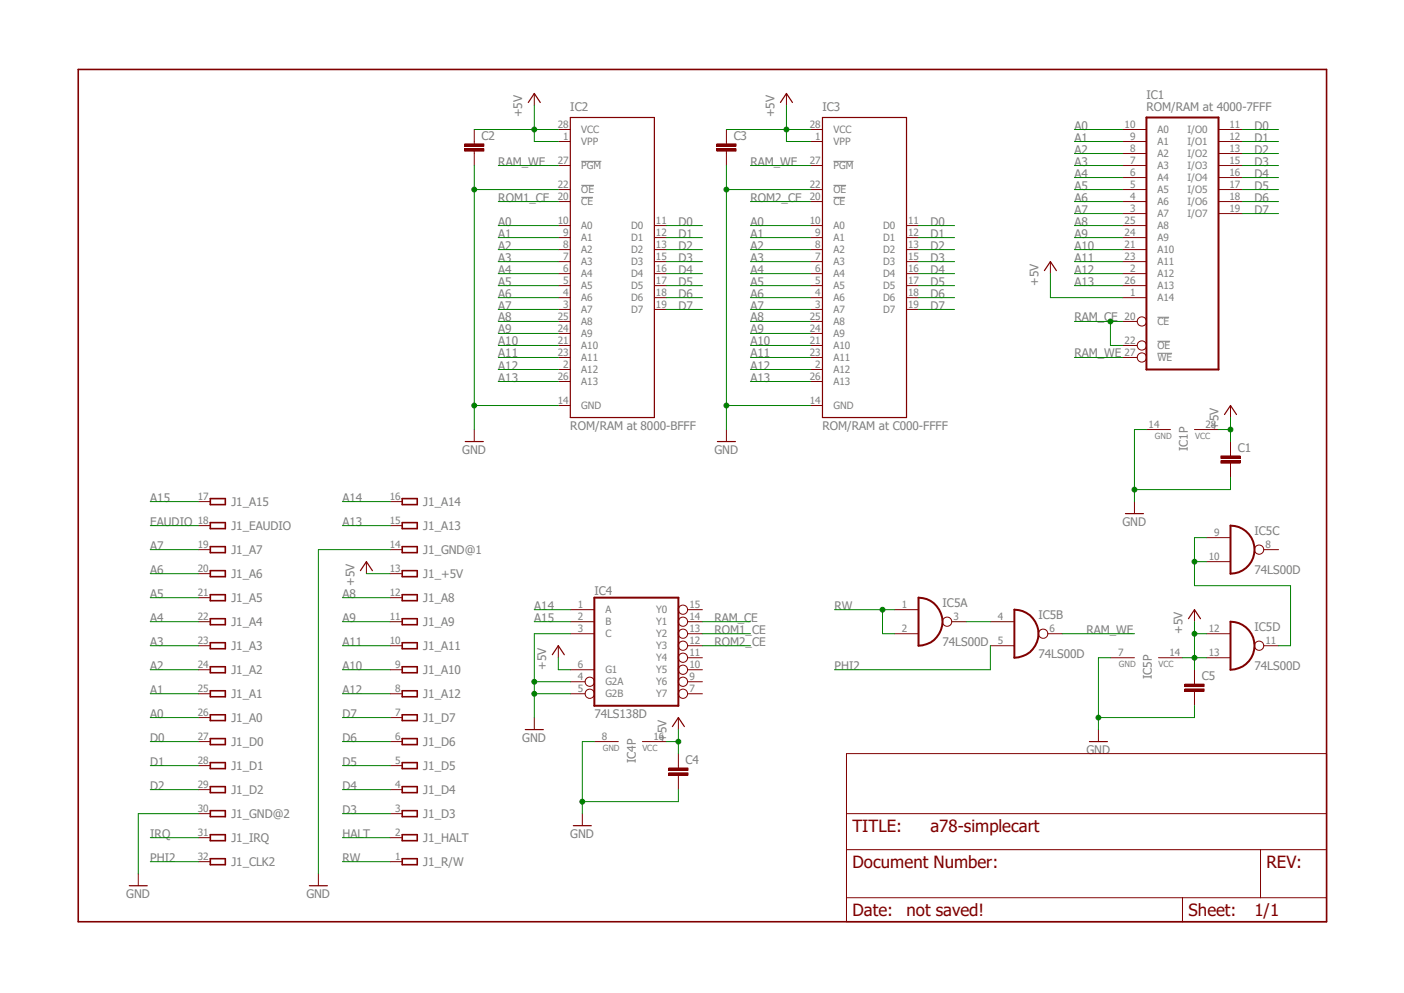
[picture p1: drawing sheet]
<svg xmlns="http://www.w3.org/2000/svg" width="297mm" height="210mm" viewBox="0 0 297 210" stroke-linecap="round" stroke-linejoin="round" font-family="sans-serif">
<path d="M16 14.4l265 181.1M281 14.4l-265 181.1" fill="none" stroke="#fff" stroke-width=".21"/>
<path d="M123 39.2h2.6M123 34.1h4.2M176.3 39.2h2.7M176.3 34.1h4.3M123 41.7h2.4M176.3 41.7h2.5M244.9 72.2h2.6M244.9 67.1h2.4M244.9 74.7h3" fill="none" stroke="#808080" stroke-width=".21"/>
<g fill="none" stroke="#800000" stroke-width=".34">
<path d="M44.5 105.5h3.2v1.2h-3.2zM44.5 110.5h3.2v1.3h-3.2zM44.5 115.6h3.2v1.3h-3.2zM85.1 105.5h3.2v1.2h-3.2zM85.1 110.5h3.2v1.3h-3.2zM85.1 115.6h3.2v1.3h-3.2zM44.5 120.7h3.2v1.3h-3.2zM44.5 125.8h3.2v1.2h-3.2zM44.5 130.9h3.2v1.2h-3.2zM44.5 135.9h3.2v1.3h-3.2zM85.1 120.7h3.2v1.3h-3.2zM85.1 125.8h3.2v1.2h-3.2z"/>
<path d="M85.1 130.9h3.2v1.2h-3.2zM85.1 135.9h3.2v1.3h-3.2zM44.5 141h3.2v1.3h-3.2zM44.5 146.1h3.2v1.3h-3.2zM44.5 151.2h3.2v1.2h-3.2zM44.5 156.2h3.2v1.3h-3.2zM85.1 141h3.2v1.3h-3.2zM85.1 146.1h3.2v1.3h-3.2zM85.1 151.2h3.2v1.2h-3.2zM85.1 156.2h3.2v1.3h-3.2zM44.5 161.3h3.2v1.3h-3.2zM44.5 166.4h3.2v1.2h-3.2z"/>
<path d="M44.5 171.4h3.2v1.3h-3.2zM44.5 176.5h3.2v1.3h-3.2zM85.1 161.3h3.2v1.3h-3.2zM85.1 166.4h3.2v1.2h-3.2zM85.1 171.4h3.2v1.3h-3.2zM85.1 176.5h3.2v1.3h-3.2zM44.5 181.6h3.2v1.3h-3.2zM85.1 181.6h3.2v1.3h-3.2z"/>
</g>
<g fill="none" stroke="#800000" stroke-width=".21">
<path d="M237.4 37.5h5.1M237.4 35h5.1M237.4 32.5h5.1M237.4 29.9h5.1M237.4 27.4h5.1M257.8 37.5h5M257.8 35h5M257.8 32.5h5M257.8 29.9h5M257.8 27.4h5M237.4 57.9h5.1M237.4 45.2h5.1"/>
<path d="M237.4 42.6h5.1M237.4 40.1h5.1M237.4 52.8h5.1M237.4 55.3h5.1M237.4 50.2h5.1M237.4 47.7h5.1M257.8 45.2h5M257.8 42.6h5M257.8 40.1h5M237.4 73.1h3.1M237.4 60.4h5.1M237.4 62.9h5.1"/>
<path d="M237.4 68h3.1M237.4 75.6h3.1M242.5 90.8h5.1M252.7 90.8h5.1M260.3 85.8v2.5M260.3 95.9v.5M260.3 98v.5M42 106.1h2.5M42 111.2h2.5M42 116.2h2.5M77.5 118.8v2.5M82.5 106.1h2.6"/>
<path d="M82.5 111.2h2.6M82.5 116.2h2.6M240 106.1v2.5M42 121.3h2.5M42 126.4h2.5M42 131.5h2.5M42 136.6h2.5M82.5 121.3h2.6M82.5 126.4h2.6M82.5 131.5h2.6M82.5 136.6h2.6M42 141.6h2.5"/>
<path d="M42 146.7h2.5M42 151.8h2.5M42 156.8h2.5M82.5 141.6h2.6M82.5 146.7h2.6M82.5 151.8h2.6M82.5 156.8h2.6M42 161.9h2.5M42 167h2.5M42 172.1h2.5M42 177.2h2.5M82.5 161.9h2.6"/>
<path d="M82.5 167h2.6M82.5 172.1h2.6M82.5 177.2h2.6M29.3 184.8v2.5M42 182.2h2.5M67.4 184.8v2.5M82.5 182.2h2.6"/>
<circle cx="241.6" cy="68" r=".98"/>
<circle cx="241.6" cy="75.6" r=".98"/>
<circle cx="241.6" cy="73.1" r=".98"/>
</g>
<path d="M259 87.7l1.3-1.9 1.3 1.9M238.1 108.6h3.8M76.2 120.7l1.3-1.9 1.3 1.9M27.3 187.3h3.9M65.4 187.3h3.9" fill="none" stroke="#800000" stroke-width=".25"/>
<path d="M242.5 24.8h15.3v53.3h-15.3z" fill="none" stroke="#800000" stroke-width=".42"/>
<path d="M258.3 97.5h4v.5h-4z" fill-rule="evenodd" fill="#800000"/>
<path d="M258.3 97.5h4v.5h-4z" fill="none" stroke="#800000" stroke-width=".21"/>
<path d="M258.3 96.4h4v.5h-4z" fill-rule="evenodd" fill="#800000"/>
<g fill="none" stroke="#800000" stroke-width=".21">
<path d="M113 19.8v2.5M166.4 19.8v2.5M100.3 29.9v.5M100.3 32v.5M118.1 27.4h2.5M118.1 35h2.5M118.1 29.9h2.5M171.4 27.4h2.6M171.4 35h2.6M171.4 29.9h2.6M118.1 47.7h2.5M118.1 50.2h2.5"/>
<path d="M118.1 52.8h2.5M118.1 55.3h2.5M118.1 57.9h2.5M118.1 42.6h2.5M118.1 40.1h2.5M138.4 47.7h2.6M138.4 50.2h2.6M138.4 52.8h2.6M138.4 55.3h2.6M138.4 57.9h2.6M171.4 47.7h2.6M171.4 50.2h2.6"/>
<path d="M171.4 52.8h2.6M171.4 55.3h2.6M171.4 57.9h2.6M171.4 42.6h2.6M171.4 40.1h2.6M191.8 47.7h2.5M191.8 50.2h2.5M191.8 52.8h2.5M191.8 55.3h2.5M191.8 57.9h2.5M222.2 55.3v2.6M118.1 60.4h2.5"/>
<path d="M118.1 62.9h2.5M118.1 65.4h2.5M118.1 68h2.5M118.1 70.5h2.5M118.1 73.1h2.5M118.1 75.6h2.5M118.1 78.1h2.5M138.4 60.4h2.6M138.4 62.9h2.6M138.4 65.4h2.6M171.4 60.4h2.6M171.4 62.9h2.6"/>
<path d="M171.4 65.4h2.6M171.4 68h2.6M171.4 70.5h2.6M171.4 73.1h2.6M171.4 75.6h2.6M171.4 78.1h2.6M191.8 60.4h2.5M191.8 62.9h2.5M191.8 65.4h2.5M118.1 85.8h2.5M118.1 80.7h2.5M171.4 85.8h2.6"/>
<path d="M171.4 80.7h2.6M258.3 96.4h4v.5h-4zM260.3 93.4v2.5M260.3 98.5v2.5M120.6 128.9h5.1M120.6 131.5h5.1M120.6 134h5.1M145.5 128.9h3.1M145.5 131.5h3.1M145.5 134h3.1M145.5 139.1h3.1M145.5 136.6h3.1"/>
<path d="M189.2 128.9h5.1M189.2 134h5.1M201.3 131.5h3.2M209.5 131.5h5.1M209.5 136.6h5.1M221.7 134h3M120.6 144.2h3.1M120.6 146.7h3.1M120.6 141.6h5.1M145.5 144.2h3.1M145.5 146.7h3.1M145.5 141.6h3.1"/>
<path d="M179.1 159.4h101.5v35.5h-101.5zM179.1 179.7h101.5M179.1 172.1h101.5M266.7 179.7v10.2M179.1 189.9h101.5M250.1 189.9v5"/>
<circle cx="144.5" cy="136.6" r=".98"/>
<circle cx="144.5" cy="128.9" r=".98"/>
<circle cx="144.5" cy="131.5" r=".98"/>
<circle cx="144.5" cy="134" r=".98"/>
<circle cx="144.5" cy="139.1" r=".98"/>
<circle cx="200.4" cy="131.5" r=".98"/>
<circle cx="220.7" cy="134" r=".98"/>
<circle cx="124.8" cy="144.2" r=".98"/>
<circle cx="124.8" cy="146.7" r=".98"/>
<circle cx="144.5" cy="146.7" r=".98"/>
<circle cx="144.5" cy="144.2" r=".98"/>
<circle cx="144.5" cy="141.6" r=".98"/>
</g>
<path d="M111.8 21.7l1.2-1.9 1.3 1.9M120.6 24.8h17.8v63.5h-17.8zM165.1 21.7l1.3-1.9 1.2 1.9M174 24.8h17.8v63.5h-17.8zM220.9 57.2l1.3-1.9 1.3 1.9" fill="none" stroke="#800000" stroke-width=".25"/>
<path d="M16.6 14.7h264v180.2h-264z" fill="none" stroke="#800000" stroke-width=".34"/>
<path d="M125.7 126.4h17.8v22.9h-17.8zM194.3 126.4a5.1 5.1 0 0 1 5.1 5.1 5.1 5.1 0 0 1-5.1 5.1zM214.6 128.9a5.1 5.1 0 0 1 5.1 5.1 5.1 5.1 0 0 1-5.1 5.1z" fill="none" stroke="#800000" stroke-width=".42"/>
<path d="M98.3 31.5h4.1v.5h-4.1z" fill-rule="evenodd" fill="#800000"/>
<path d="M98.3 31.5h4.1v.5h-4.1z" fill="none" stroke="#800000" stroke-width=".21"/>
<path d="M98.3 30.4h4.1v.5h-4.1z" fill-rule="evenodd" fill="#800000"/>
<path d="M98.3 30.4h4.1v.5h-4.1zM100.3 27.4v2.5M100.3 32.5v2.5M153.7 29.9v.5M153.7 32v.5" fill="none" stroke="#800000" stroke-width=".21"/>
<path d="M151.6 31.5h4.1v.5h-4.1z" fill-rule="evenodd" fill="#800000"/>
<path d="M151.6 31.5h4.1v.5h-4.1z" fill="none" stroke="#800000" stroke-width=".21"/>
<path d="M151.6 30.4h4.1v.5h-4.1z" fill-rule="evenodd" fill="#800000"/>
<g fill="none" stroke="#800000" stroke-width=".21">
<path d="M151.6 30.4h4.1v.5h-4.1zM153.7 27.4v2.5M153.7 32.5v2.5M100.3 90.8v2.6M153.7 90.8v2.6M255.2 113.7h5.1M255.2 118.8h5.1M267.4 116.2h3.1M118.1 136.6v2.5M234.9 139.1h5.1M245.1 139.1h5M252.7 128.9v2.6"/>
<path d="M255.2 134h5.1M255.2 139.1h5.1M267.4 136.6h3.1M113 151.8v2.5M125.7 156.8h5.1M135.9 156.8h5.1M143.5 161.9v.5M143.5 164v.5"/>
<circle cx="266.4" cy="116.2" r=".98"/>
<circle cx="266.4" cy="136.6" r=".98"/>
</g>
<path d="M98.4 93.4h3.8M151.8 93.4h3.8M116.8 138.5l1.3-1.9 1.3 1.9M251.4 130.9l1.3-2 1.3 2M111.1 154.3h3.8" fill="none" stroke="#800000" stroke-width=".25"/>
<path d="M260.3 111.2a5.1 5.1 0 0 1 5.1 5 5.1 5.1 0 0 1-5.1 5.1zM260.3 131.5a5.1 5.1 0 0 1 5.1 5.1 5.1 5.1 0 0 1-5.1 5z" fill="none" stroke="#800000" stroke-width=".42"/>
<path d="M141.5 163.4h4v.6h-4z" fill-rule="evenodd" fill="#800000"/>
<path d="M141.5 163.4h4v.6h-4z" fill="none" stroke="#800000" stroke-width=".21"/>
<path d="M141.5 162.4h4v.5h-4z" fill-rule="evenodd" fill="#800000"/>
<path d="M143.5 159.4v2.5M252.7 144.2v.5M252.7 146.2v.5M141.5 162.4h4v.5h-4zM143.5 164.5v2.5" fill="none" stroke="#800000" stroke-width=".21"/>
<path d="M250.7 145.7h4v.5h-4z" fill-rule="evenodd" fill="#800000"/>
<path d="M250.7 145.7h4v.5h-4z" fill="none" stroke="#800000" stroke-width=".21"/>
<path d="M250.7 144.7h4v.5h-4z" fill-rule="evenodd" fill="#800000"/>
<path d="M143.5 151.8v2.5M232.4 154.3v2.5M250.7 144.7h4v.5h-4zM252.7 141.6v2.6M252.7 146.7v2.6M123.2 172.1v2.5" fill="none" stroke="#800000" stroke-width=".21"/>
<path d="M142.2 153.7l1.3-1.9 1.3 1.9M230.5 156.8h3.8M121.3 174.6h3.8" fill="none" stroke="#800000" stroke-width=".25"/>
<g fill="none" stroke="#008000" stroke-width=".21">
<path d="M227.3 27.4h10.1M227.3 29.9h10.1M227.3 32.5h10.1M227.3 35h10.1M262.8 27.4h7.7M262.8 29.9h7.7M262.8 32.5h7.7M262.8 35h7.7M262.8 37.5h7.7M105.4 47.7h12.7M105.4 50.2h12.7M105.4 52.8h12.7"/>
<path d="M105.4 55.3h12.7M141 47.7h7.6M141 50.2h7.6M141 52.8h7.6M141 55.3h7.6M141 57.9h7.6M158.7 47.7h12.7M158.7 50.2h12.7M158.7 52.8h12.7M158.7 55.3h12.7M194.3 47.7h7.6M194.3 50.2h7.6"/>
<path d="M194.3 52.8h7.6M194.3 55.3h7.6M194.3 57.9h7.6M262.8 40.1h7.7M262.8 42.6h7.7M262.8 45.2h7.7M141 60.4h7.6M141 62.9h7.6M141 65.4h7.6M194.3 60.4h7.6M194.3 62.9h7.6M194.3 65.4h7.6"/>
<path d="M242.5 90.8h-2.5v15.3M82.5 116.2h-15.1v68.6M260.3 101v2.5h-20.3M31.8 136.6h10.2M31.8 151.8h10.2M31.8 146.7h10.2M31.8 141.6h10.2M31.8 156.8h10.2M72.4 151.8h10.1M72.4 156.8h10.1M31.8 161.9h10.2M31.8 167h10.2"/>
<path d="M42 172.1h-12.7v12.7M72.4 161.9h10.1M72.4 167h10.1M72.4 172.1h10.1"/>
</g>
<circle cx="240" cy="103.5" r=".51" fill="#008000"/>
<g fill="none" stroke="#008000" stroke-width=".21">
<path d="M153.7 35v55.8M153.7 85.8h17.7"/>
<circle cx="240" cy="103.5" r=".51"/>
</g>
<circle cx="153.7" cy="85.8" r=".51" fill="#008000"/>
<g fill="none" stroke="#008000" stroke-width=".21">
<path d="M153.7 40.1h17.7"/>
<circle cx="153.7" cy="85.8" r=".51"/>
</g>
<circle cx="153.7" cy="40.1" r=".51" fill="#008000"/>
<g fill="none" stroke="#008000" stroke-width=".21">
<path d="M100.3 35v55.8M100.3 85.8h17.8"/>
<circle cx="153.7" cy="40.1" r=".51"/>
</g>
<circle cx="100.3" cy="85.8" r=".51" fill="#008000"/>
<g fill="none" stroke="#008000" stroke-width=".21">
<path d="M100.3 40.1h17.8"/>
<circle cx="100.3" cy="85.8" r=".51"/>
</g>
<circle cx="100.3" cy="40.1" r=".51" fill="#008000"/>
<g fill="none" stroke="#008000" stroke-width=".21">
<path d="M120.6 134h-7.6v17.8M113 144.2h7.6"/>
<circle cx="100.3" cy="40.1" r=".51"/>
</g>
<circle cx="113" cy="144.2" r=".51" fill="#008000"/>
<g fill="none" stroke="#008000" stroke-width=".21">
<path d="M113 146.7h7.6"/>
<circle cx="113" cy="144.2" r=".51"/>
</g>
<circle cx="113" cy="146.7" r=".51" fill="#008000"/>
<g fill="none" stroke="#008000" stroke-width=".21">
<path d="M234.9 139.1h-2.5v15.2M252.7 149.3v2.5h-20.3"/>
<circle cx="113" cy="146.7" r=".51"/>
</g>
<circle cx="232.4" cy="151.8" r=".51" fill="#008000"/>
<g fill="none" stroke="#008000" stroke-width=".21">
<path d="M125.7 156.8h-2.5v15.3M143.5 167v2.5h-20.3"/>
<circle cx="232.4" cy="151.8" r=".51"/>
</g>
<circle cx="123.2" cy="169.5" r=".51" fill="#008000"/>
<g fill="none" stroke="#008000" stroke-width=".21">
<path d="M257.8 90.8h2.5M260.3 88.3v5.1M77.5 121.3h5"/>
<circle cx="123.2" cy="169.5" r=".51"/>
</g>
<circle cx="260.3" cy="90.8" r=".51" fill="#008000"/>
<g fill="none" stroke="#008000" stroke-width=".21">
<path d="M113 22.3v7.6M113 27.4h5.1M222.2 57.9v5h15.2"/>
<circle cx="260.3" cy="90.8" r=".51"/>
</g>
<circle cx="113" cy="27.4" r=".51" fill="#008000"/>
<g fill="none" stroke="#008000" stroke-width=".21">
<path d="M100.3 27.4h12.7M113 29.9h5.1M166.4 27.4h5M166.4 22.3v7.6"/>
<circle cx="113" cy="27.4" r=".51"/>
</g>
<circle cx="166.4" cy="27.4" r=".51" fill="#008000"/>
<g fill="none" stroke="#008000" stroke-width=".21">
<path d="M153.7 27.4h12.7M166.4 29.9h5M118.1 139.1v2.5h2.5M252.7 131.5v7.6h2.5M252.7 134h2.5"/>
<circle cx="166.4" cy="27.4" r=".51"/>
</g>
<circle cx="252.7" cy="134" r=".51" fill="#008000"/>
<g fill="none" stroke="#008000" stroke-width=".21">
<path d="M250.1 139.1h2.6"/>
<circle cx="252.7" cy="134" r=".51"/>
</g>
<circle cx="252.7" cy="139.1" r=".51" fill="#008000"/>
<g fill="none" stroke="#008000" stroke-width=".21">
<path d="M252.7 139.1v2.5M141 156.8h2.5M143.5 154.3v5.1"/>
<circle cx="252.7" cy="139.1" r=".51"/>
</g>
<circle cx="143.5" cy="156.8" r=".51" fill="#008000"/>
<g fill="none" stroke="#008000" stroke-width=".21">
<path d="M227.3 47.7h10.1M227.3 50.2h10.1M227.3 55.3h10.1M227.3 52.8h10.1M227.3 57.9h10.1M105.4 68h12.7M105.4 70.5h12.7M105.4 75.6h12.7M105.4 73.1h12.7M105.4 78.1h12.7M158.7 68h12.7M158.7 70.5h12.7"/>
<path d="M158.7 75.6h12.7M158.7 73.1h12.7M158.7 78.1h12.7M227.3 60.4h10.1M105.4 80.7h12.7M158.7 80.7h12.7M72.4 106.1h10.1M72.4 111.2h10.1M72.4 126.4h10.1M72.4 131.5h10.1M72.4 136.6h10.1M113 128.9h7.6"/>
<path d="M176.5 128.9h12.7M186.7 128.9v5.1h2.5M72.4 141.6h10.1M72.4 146.7h10.1M72.4 177.2h10.1M72.4 182.2h10.1"/>
<circle cx="143.5" cy="156.8" r=".51"/>
</g>
<circle cx="186.7" cy="128.9" r=".51" fill="#008000"/>
<g fill="none" stroke="#008000" stroke-width=".21">
<path d="M227.3 37.5h10.1M105.4 57.9h12.7M158.7 57.9h12.7M227.3 40.1h10.1M227.3 42.6h10.1M227.3 45.2h10.1M105.4 60.4h12.7M105.4 62.9h12.7M105.4 65.4h12.7M158.7 60.4h12.7M158.7 62.9h12.7M158.7 65.4h12.7"/>
<path d="M227.3 68h10.1M234.9 68v5.1h2.5M31.8 116.2h10.2M31.8 111.2h10.2M31.8 106.1h10.2M31.8 131.5h10.2M31.8 126.4h10.2M31.8 121.3h10.2M113 131.5h7.6M209.5 136.6v5h-33M31.8 177.2h10.2M31.8 182.2h10.2"/>
<circle cx="186.7" cy="128.9" r=".51"/>
</g>
<circle cx="234.9" cy="68" r=".51" fill="#008000"/>
<g fill="none" stroke="#008000" stroke-width=".21">
<path d="M105.4 35h12.7M158.7 35h12.7M105.4 42.6h12.7M158.7 42.6h12.7M227.3 75.6h10.1M252.7 118.8h2.5M255.2 113.7h-2.5v10.2h20.3v12.7h-2.5M148.6 131.5h10.1M148.6 134h10.1M148.6 136.6h10.1M204.5 131.5h5M224.7 134h15.3"/>
<circle cx="234.9" cy="68" r=".51"/>
</g>
<circle cx="252.7" cy="118.8" r=".51" fill="#008000"/>
<circle cx="252.7" cy="118.8" r=".51" fill="none" stroke="#008000" stroke-width=".21"/>
<g font-size="3.6" fill="#800000">
<text x="180.3" y="175.9">TITLE:</text>
<text x="196.9" y="175.9">a78-simplecart</text>
<text x="180.3" y="183.5">Document Number:</text>
<text x="267.9" y="183.5">REV:</text>
<text x="180.3" y="193.7">Date:</text>
<text x="191.8" y="193.7">not saved!</text>
<text x="251.4" y="193.7">Sheet:</text>
<text x="265.4" y="193.7">1/1</text>
</g>
<g font-size="2.5" fill="#808080">
<text x="120.7" y="23.6">IC2</text>
<text x="174" y="23.6">IC3</text>
<text x="242.5" y="23.6">ROM/RAM at 4000-7FFF</text>
<text x="242.5" y="21">IC1</text>
<text x="101.9" y="29.5">C2</text>
<text x="110.5" y="24.9" transform="rotate(-90 110.5 24.9)">+5V</text>
<text x="155.2" y="29.5">C3</text>
<text x="163.8" y="24.9" transform="rotate(-90 163.8 24.9)">+5V</text>
<text x="227.3" y="27.4">A0</text>
<text x="227.3" y="29.9">A1</text>
<text x="265.4" y="27.4">D0</text>
<text x="265.4" y="29.9">D1</text>
<text x="105.4" y="35">RAM_WE</text>
<text x="158.8" y="35">RAM_WE</text>
<text x="227.3" y="32.5">A2</text>
<text x="227.3" y="35">A3</text>
<text x="265.4" y="32.5">D2</text>
<text x="265.4" y="35">D3</text>
<text x="227.3" y="37.5">A4</text>
<text x="227.3" y="40.1">A5</text>
<text x="265.4" y="37.5">D4</text>
<text x="265.4" y="40.1">D5</text>
<text x="105.4" y="47.7">A0</text>
<text x="105.4" y="42.6">ROM1_CE</text>
<text x="143.5" y="47.7">D0</text>
<text x="158.8" y="47.7">A0</text>
<text x="158.8" y="42.6">ROM2_CE</text>
<text x="196.9" y="47.7">D0</text>
<text x="227.3" y="47.7">A8</text>
<text x="227.3" y="42.6">A6</text>
<text x="227.3" y="45.2">A7</text>
<text x="265.4" y="42.6">D6</text>
<text x="265.4" y="45.2">D7</text>
<text x="105.4" y="50.3">A1</text>
<text x="105.4" y="52.8">A2</text>
<text x="143.5" y="50.3">D1</text>
<text x="143.5" y="52.8">D2</text>
<text x="158.8" y="50.3">A1</text>
<text x="158.8" y="52.8">A2</text>
<text x="196.9" y="50.3">D1</text>
<text x="196.9" y="52.8">D2</text>
<text x="227.3" y="50.3">A9</text>
<text x="227.3" y="52.8">A10</text>
<text x="105.4" y="55.3">A3</text>
<text x="105.4" y="57.9">A4</text>
<text x="143.5" y="55.3">D3</text>
<text x="143.5" y="57.9">D4</text>
<text x="158.8" y="55.3">A3</text>
<text x="158.8" y="57.9">A4</text>
<text x="196.9" y="55.3">D3</text>
<text x="196.9" y="57.9">D4</text>
<text x="227.3" y="55.3">A11</text>
<text x="227.3" y="57.9">A12</text>
<text x="105.4" y="60.4">A5</text>
<text x="105.4" y="63">A6</text>
<text x="105.4" y="65.5">A7</text>
<text x="143.5" y="60.4">D5</text>
<text x="143.5" y="63">D6</text>
<text x="143.5" y="65.5">D7</text>
<text x="158.8" y="60.4">A5</text>
<text x="158.8" y="63">A6</text>
<text x="158.8" y="65.5">A7</text>
<text x="196.9" y="60.4">D5</text>
<text x="196.9" y="63">D6</text>
<text x="196.9" y="65.5">D7</text>
<text x="219.7" y="60.4" transform="rotate(-90 219.7 60.4)">+5V</text>
<text x="227.3" y="60.4">A13</text>
<text x="105.4" y="68">A8</text>
<text x="105.4" y="70.5">A9</text>
<text x="158.8" y="68">A8</text>
<text x="158.8" y="70.5">A9</text>
<text x="227.3" y="68">RAM_CE</text>
<text x="105.4" y="75.6">A11</text>
<text x="105.4" y="73.1">A10</text>
<text x="158.8" y="75.6">A11</text>
<text x="158.8" y="73.1">A10</text>
<text x="227.3" y="75.6">RAM_WE</text>
<text x="105.4" y="80.7">A13</text>
<text x="105.4" y="78.1">A12</text>
<text x="158.8" y="80.7">A13</text>
<text x="158.8" y="78.1">A12</text>
<text x="97.8" y="95.9">GND</text>
<text x="120.7" y="90.8">ROM/RAM at 8000-BFFF</text>
<text x="151.1" y="95.9">GND</text>
<text x="174" y="90.8">ROM/RAM at C000-FFFF</text>
<text x="251.3" y="95.4" transform="rotate(-90 251.3 95.4)">IC1P</text>
<text x="257.8" y="90.8" transform="rotate(-90 257.8 90.8)">+5V</text>
<text x="261.8" y="95.5">C1</text>
<text x="31.8" y="106.1">A15</text>
<text x="48.9" y="107.1">J1_A15</text>
<text x="72.4" y="106.1">A14</text>
<text x="89.5" y="107.1">J1_A14</text>
<text x="31.8" y="111.2">EAUDIO</text>
<text x="48.9" y="112.1">J1_EAUDIO</text>
<text x="72.4" y="111.2">A13</text>
<text x="89.5" y="112.1">J1_A13</text>
<text x="237.5" y="111.2">GND</text>
<text x="265.4" y="113.1">IC5C</text>
<text x="31.8" y="116.2">A7</text>
<text x="48.9" y="117.2">J1_A7</text>
<text x="89.5" y="117.2">J1_GND@1</text>
<text x="31.8" y="121.3">A6</text>
<text x="48.9" y="122.3">J1_A6</text>
<text x="75" y="123.9" transform="rotate(-90 75 123.9)">+5V</text>
<text x="89.5" y="122.3">J1_+5V</text>
<text x="125.7" y="125.8">IC4</text>
<text x="265.4" y="121.3">74LS00D</text>
<text x="31.8" y="131.5">A4</text>
<text x="31.8" y="126.4">A5</text>
<text x="48.9" y="127.4">J1_A5</text>
<text x="72.4" y="126.4">A8</text>
<text x="72.4" y="131.5">A9</text>
<text x="89.5" y="127.4">J1_A8</text>
<text x="113" y="128.9">A14</text>
<text x="113" y="131.5">A15</text>
<text x="151.1" y="131.5">RAM_CE</text>
<text x="176.5" y="128.9">RW</text>
<text x="199.4" y="128.3">IC5A</text>
<text x="219.7" y="130.9">IC5B</text>
<text x="31.8" y="136.6">A3</text>
<text x="48.9" y="132.5">J1_A4</text>
<text x="48.9" y="137.5">J1_A3</text>
<text x="72.4" y="136.6">A11</text>
<text x="89.5" y="132.5">J1_A9</text>
<text x="89.5" y="137.5">J1_A11</text>
<text x="151.1" y="134">ROM1_CE</text>
<text x="151.1" y="136.6">ROM2_CE</text>
<text x="199.4" y="136.6">74LS00D</text>
<text x="229.8" y="134">RAM_WE</text>
<text x="250.2" y="134" transform="rotate(-90 250.2 134)">+5V</text>
<text x="265.4" y="133.4">IC5D</text>
<text x="31.8" y="141.6">A2</text>
<text x="48.9" y="142.6">J1_A2</text>
<text x="72.4" y="141.6">A10</text>
<text x="89.5" y="142.6">J1_A10</text>
<text x="115.6" y="141.6" transform="rotate(-90 115.6 141.6)">+5V</text>
<text x="176.5" y="141.6">PHI2</text>
<text x="219.7" y="139.1">74LS00D</text>
<text x="243.7" y="143.6" transform="rotate(-90 243.7 143.6)">IC5P</text>
<text x="254.2" y="143.8">C5</text>
<text x="265.4" y="141.6">74LS00D</text>
<text x="31.8" y="146.7">A1</text>
<text x="48.9" y="147.7">J1_A1</text>
<text x="72.4" y="146.7">A12</text>
<text x="89.5" y="147.7">J1_A12</text>
<text x="31.8" y="151.8">A0</text>
<text x="48.9" y="152.7">J1_A0</text>
<text x="72.4" y="151.8">D7</text>
<text x="89.5" y="152.7">J1_D7</text>
<text x="125.7" y="151.8">74LS138D</text>
<text x="31.8" y="156.8">D0</text>
<text x="31.8" y="161.9">D1</text>
<text x="48.9" y="157.8">J1_D0</text>
<text x="72.4" y="161.9">D5</text>
<text x="72.4" y="156.8">D6</text>
<text x="89.5" y="157.8">J1_D6</text>
<text x="110.5" y="156.8">GND</text>
<text x="134.5" y="161.4" transform="rotate(-90 134.5 161.4)">IC4P</text>
<text x="141" y="156.8" transform="rotate(-90 141 156.8)">+5V</text>
<text x="145" y="161.5">C4</text>
<text x="229.8" y="159.4">GND</text>
<text x="31.8" y="167">D2</text>
<text x="48.9" y="162.9">J1_D1</text>
<text x="48.9" y="168">J1_D2</text>
<text x="72.4" y="167">D4</text>
<text x="89.5" y="162.9">J1_D5</text>
<text x="89.5" y="168">J1_D4</text>
<text x="48.9" y="173.1">J1_GND@2</text>
<text x="72.4" y="172.1">D3</text>
<text x="89.5" y="173.1">J1_D3</text>
<text x="31.8" y="177.2">IRQ</text>
<text x="48.9" y="178.1">J1_IRQ</text>
<text x="72.4" y="177.2">HALT</text>
<text x="89.5" y="178.1">J1_HALT</text>
<text x="120.7" y="177.2">GND</text>
<text x="31.8" y="182.2">PHI2</text>
<text x="48.9" y="183.2">J1_CLK2</text>
<text x="72.4" y="182.2">RW</text>
<text x="89.5" y="183.2">J1_R/W</text>
<text x="26.7" y="189.9">GND</text>
<text x="64.8" y="189.9">GND</text>
</g>
<g font-size="2.1" fill="#808080">
<text x="118" y="27.1">28</text>
<text x="119.2" y="29.6">1</text>
<text x="123" y="28.2">VCC</text>
<text x="171.3" y="27.1">28</text>
<text x="172.5" y="29.6">1</text>
<text x="176.3" y="28.2">VCC</text>
<text x="237.9" y="27.1">10</text>
<text x="239.1" y="29.6">9</text>
<text x="244.9" y="28.2">A0</text>
<text x="251.2" y="28.2">I/O0</text>
<text x="260.1" y="27.1">11</text>
<text x="260.1" y="29.6">12</text>
<text x="118" y="34.6">27</text>
<text x="123" y="35.8">PGM</text>
<text x="123" y="30.7">VPP</text>
<text x="171.3" y="34.6">27</text>
<text x="176.3" y="35.8">PGM</text>
<text x="176.3" y="30.7">VPP</text>
<text x="239.1" y="34.6">7</text>
<text x="239.1" y="32.1">8</text>
<text x="244.9" y="35.8">A3</text>
<text x="244.9" y="33.2">A2</text>
<text x="244.9" y="30.7">A1</text>
<text x="251.2" y="30.7">I/O1</text>
<text x="251.2" y="33.2">I/O2</text>
<text x="251.2" y="35.8">I/O3</text>
<text x="260.1" y="32.1">13</text>
<text x="260.1" y="34.6">15</text>
<text x="118" y="39.7">22</text>
<text x="123" y="40.9">OE</text>
<text x="171.3" y="39.7">22</text>
<text x="176.3" y="40.9">OE</text>
<text x="239.1" y="39.7">5</text>
<text x="239.1" y="37.2">6</text>
<text x="244.9" y="40.9">A5</text>
<text x="244.9" y="38.3">A4</text>
<text x="251.2" y="38.3">I/O4</text>
<text x="251.2" y="40.9">I/O5</text>
<text x="260.1" y="37.2">16</text>
<text x="260.1" y="39.7">17</text>
<text x="118" y="47.3">10</text>
<text x="118" y="42.2">20</text>
<text x="123" y="43.4">CE</text>
<text x="138.8" y="47.3">11</text>
<text x="171.3" y="47.3">10</text>
<text x="171.3" y="42.2">20</text>
<text x="176.3" y="43.4">CE</text>
<text x="192.1" y="47.3">11</text>
<text x="237.9" y="47.3">25</text>
<text x="239.1" y="44.8">3</text>
<text x="239.1" y="42.2">4</text>
<text x="244.9" y="45.9">A7</text>
<text x="244.9" y="43.4">A6</text>
<text x="251.2" y="43.4">I/O6</text>
<text x="251.2" y="45.9">I/O7</text>
<text x="260.1" y="42.2">18</text>
<text x="260.1" y="44.8">19</text>
<text x="119.2" y="49.9">9</text>
<text x="119.2" y="52.4">8</text>
<text x="123" y="48.5">A0</text>
<text x="123" y="51">A1</text>
<text x="123" y="53.6">A2</text>
<text x="133.5" y="48.5">D0</text>
<text x="133.5" y="51">D1</text>
<text x="133.5" y="53.6">D2</text>
<text x="138.8" y="49.9">12</text>
<text x="138.8" y="52.4">13</text>
<text x="172.5" y="49.9">9</text>
<text x="172.5" y="52.4">8</text>
<text x="176.3" y="48.5">A0</text>
<text x="176.3" y="51">A1</text>
<text x="176.3" y="53.6">A2</text>
<text x="186.8" y="48.5">D0</text>
<text x="186.8" y="51">D1</text>
<text x="186.8" y="53.6">D2</text>
<text x="192.1" y="49.9">12</text>
<text x="192.1" y="52.4">13</text>
<text x="237.9" y="52.4">21</text>
<text x="237.9" y="49.9">24</text>
<text x="244.9" y="53.6">A10</text>
<text x="244.9" y="51">A9</text>
<text x="244.9" y="48.5">A8</text>
<text x="119.2" y="54.9">7</text>
<text x="119.2" y="57.5">6</text>
<text x="123" y="56.1">A3</text>
<text x="123" y="58.6">A4</text>
<text x="133.5" y="56.1">D3</text>
<text x="133.5" y="58.6">D4</text>
<text x="138.8" y="54.9">15</text>
<text x="138.8" y="57.5">16</text>
<text x="172.5" y="54.9">7</text>
<text x="172.5" y="57.5">6</text>
<text x="176.3" y="56.1">A3</text>
<text x="176.3" y="58.6">A4</text>
<text x="186.8" y="56.1">D3</text>
<text x="186.8" y="58.6">D4</text>
<text x="192.1" y="54.9">15</text>
<text x="192.1" y="57.5">16</text>
<text x="237.9" y="54.9">23</text>
<text x="239.1" y="57.5">2</text>
<text x="244.9" y="58.6">A12</text>
<text x="244.9" y="56.1">A11</text>
<text x="119.2" y="60">5</text>
<text x="119.2" y="62.6">4</text>
<text x="119.2" y="65.1">3</text>
<text x="123" y="61.2">A5</text>
<text x="123" y="63.7">A6</text>
<text x="133.5" y="61.2">D5</text>
<text x="133.5" y="63.7">D6</text>
<text x="138.8" y="60">17</text>
<text x="138.8" y="62.6">18</text>
<text x="138.8" y="65.1">19</text>
<text x="172.5" y="60">5</text>
<text x="172.5" y="62.6">4</text>
<text x="172.5" y="65.1">3</text>
<text x="176.3" y="61.2">A5</text>
<text x="176.3" y="63.7">A6</text>
<text x="186.8" y="61.2">D5</text>
<text x="186.8" y="63.7">D6</text>
<text x="192.1" y="60">17</text>
<text x="192.1" y="62.6">18</text>
<text x="192.1" y="65.1">19</text>
<text x="237.9" y="60">26</text>
<text x="239.1" y="62.6">1</text>
<text x="244.9" y="61.2">A13</text>
<text x="244.9" y="63.7">A14</text>
<text x="118" y="67.6">25</text>
<text x="118" y="70.2">24</text>
<text x="123" y="66.3">A7</text>
<text x="123" y="68.7">A8</text>
<text x="123" y="71.3">A9</text>
<text x="133.5" y="66.3">D7</text>
<text x="171.3" y="67.6">25</text>
<text x="171.3" y="70.2">24</text>
<text x="176.3" y="66.3">A7</text>
<text x="176.3" y="68.7">A8</text>
<text x="176.3" y="71.3">A9</text>
<text x="186.8" y="66.3">D7</text>
<text x="237.9" y="67.6">20</text>
<text x="244.9" y="68.7">CE</text>
<text x="118" y="72.7">21</text>
<text x="118" y="75.3">23</text>
<text x="119.2" y="77.8">2</text>
<text x="123" y="73.8">A10</text>
<text x="123" y="76.4">A11</text>
<text x="171.3" y="72.7">21</text>
<text x="171.3" y="75.3">23</text>
<text x="172.5" y="77.8">2</text>
<text x="176.3" y="73.8">A10</text>
<text x="176.3" y="76.4">A11</text>
<text x="237.9" y="72.7">22</text>
<text x="237.9" y="75.3">27</text>
<text x="244.9" y="73.8">OE</text>
<text x="244.9" y="76.4">WE</text>
<text x="118" y="80.3">26</text>
<text x="123" y="78.9">A12</text>
<text x="123" y="81.4">A13</text>
<text x="171.3" y="80.3">26</text>
<text x="176.3" y="78.9">A12</text>
<text x="176.3" y="81.4">A13</text>
<text x="118" y="85.4">14</text>
<text x="123" y="86.5">GND</text>
<text x="171.3" y="85.4">14</text>
<text x="176.3" y="86.5">GND</text>
<text x="243" y="90.5">14</text>
<text x="255" y="90.5">28</text>
<text x="41.8" y="105.7">17</text>
<text x="82.5" y="105.7">16</text>
<text x="41.8" y="110.8">18</text>
<text x="82.5" y="110.8">15</text>
<text x="256.8" y="113.4">9</text>
<text x="41.8" y="115.9">19</text>
<text x="82.5" y="115.9">14</text>
<text x="255.7" y="118.4">10</text>
<text x="267.7" y="115.9">8</text>
<text x="41.8" y="120.9">20</text>
<text x="82.5" y="120.9">13</text>
<text x="41.8" y="126">21</text>
<text x="41.8" y="131.1">22</text>
<text x="82.5" y="126">12</text>
<text x="82.5" y="131.1">11</text>
<text x="122.3" y="128.6">1</text>
<text x="122.3" y="131.1">2</text>
<text x="128.1" y="129.7">A</text>
<text x="138.8" y="129.7">Y0</text>
<text x="145.8" y="131.1">14</text>
<text x="145.8" y="128.6">15</text>
<text x="190.8" y="128.6">1</text>
<text x="201.7" y="131.1">3</text>
<text x="211.1" y="131.1">4</text>
<text x="41.8" y="136.2">23</text>
<text x="82.5" y="136.2">10</text>
<text x="122.3" y="133.6">3</text>
<text x="128.1" y="132.2">B</text>
<text x="128.1" y="134.8">C</text>
<text x="138.8" y="137.3">Y3</text>
<text x="138.8" y="134.8">Y2</text>
<text x="138.8" y="132.2">Y1</text>
<text x="145.8" y="136.2">12</text>
<text x="145.8" y="133.6">13</text>
<text x="190.8" y="133.6">2</text>
<text x="211.1" y="136.2">5</text>
<text x="222" y="133.6">6</text>
<text x="255.7" y="133.6">12</text>
<text x="267.7" y="136.2">11</text>
<text x="41.8" y="141.3">24</text>
<text x="83.6" y="141.3">9</text>
<text x="122.3" y="143.8">4</text>
<text x="122.3" y="141.3">6</text>
<text x="128.1" y="142.4">G1</text>
<text x="138.8" y="142.4">Y5</text>
<text x="138.8" y="139.9">Y4</text>
<text x="145.8" y="143.8">9</text>
<text x="145.8" y="141.3">10</text>
<text x="145.8" y="138.7">11</text>
<text x="236.5" y="138.7">7</text>
<text x="247.4" y="138.7">14</text>
<text x="255.7" y="138.7">13</text>
<text x="41.8" y="146.3">25</text>
<text x="83.6" y="146.3">8</text>
<text x="122.3" y="146.3">5</text>
<text x="128.1" y="144.9">G2A</text>
<text x="128.1" y="147.5">G2B</text>
<text x="138.8" y="147.5">Y7</text>
<text x="138.8" y="144.9">Y6</text>
<text x="145.8" y="146.3">7</text>
<text x="41.8" y="151.4">26</text>
<text x="83.6" y="151.4">7</text>
<text x="41.8" y="156.5">27</text>
<text x="41.8" y="161.6">28</text>
<text x="83.6" y="156.5">6</text>
<text x="83.6" y="161.6">5</text>
<text x="127.3" y="156.5">8</text>
<text x="138.2" y="156.5">16</text>
<text x="41.8" y="166.7">29</text>
<text x="83.6" y="166.7">4</text>
<text x="41.8" y="171.7">30</text>
<text x="83.6" y="171.7">3</text>
<text x="41.8" y="176.8">31</text>
<text x="83.6" y="176.8">2</text>
<text x="41.8" y="181.9">32</text>
<text x="83.6" y="181.9">1</text>
</g>
<g font-size="1.8" fill="#808080">
<text x="244.3" y="92.8">GND</text>
<text x="252.8" y="92.8">VCC</text>
<text x="236.7" y="141">GND</text>
<text x="245.1" y="141">VCC</text>
<text x="127.5" y="158.7">GND</text>
<text x="135.9" y="158.7">VCC</text>
</g>
</svg>
